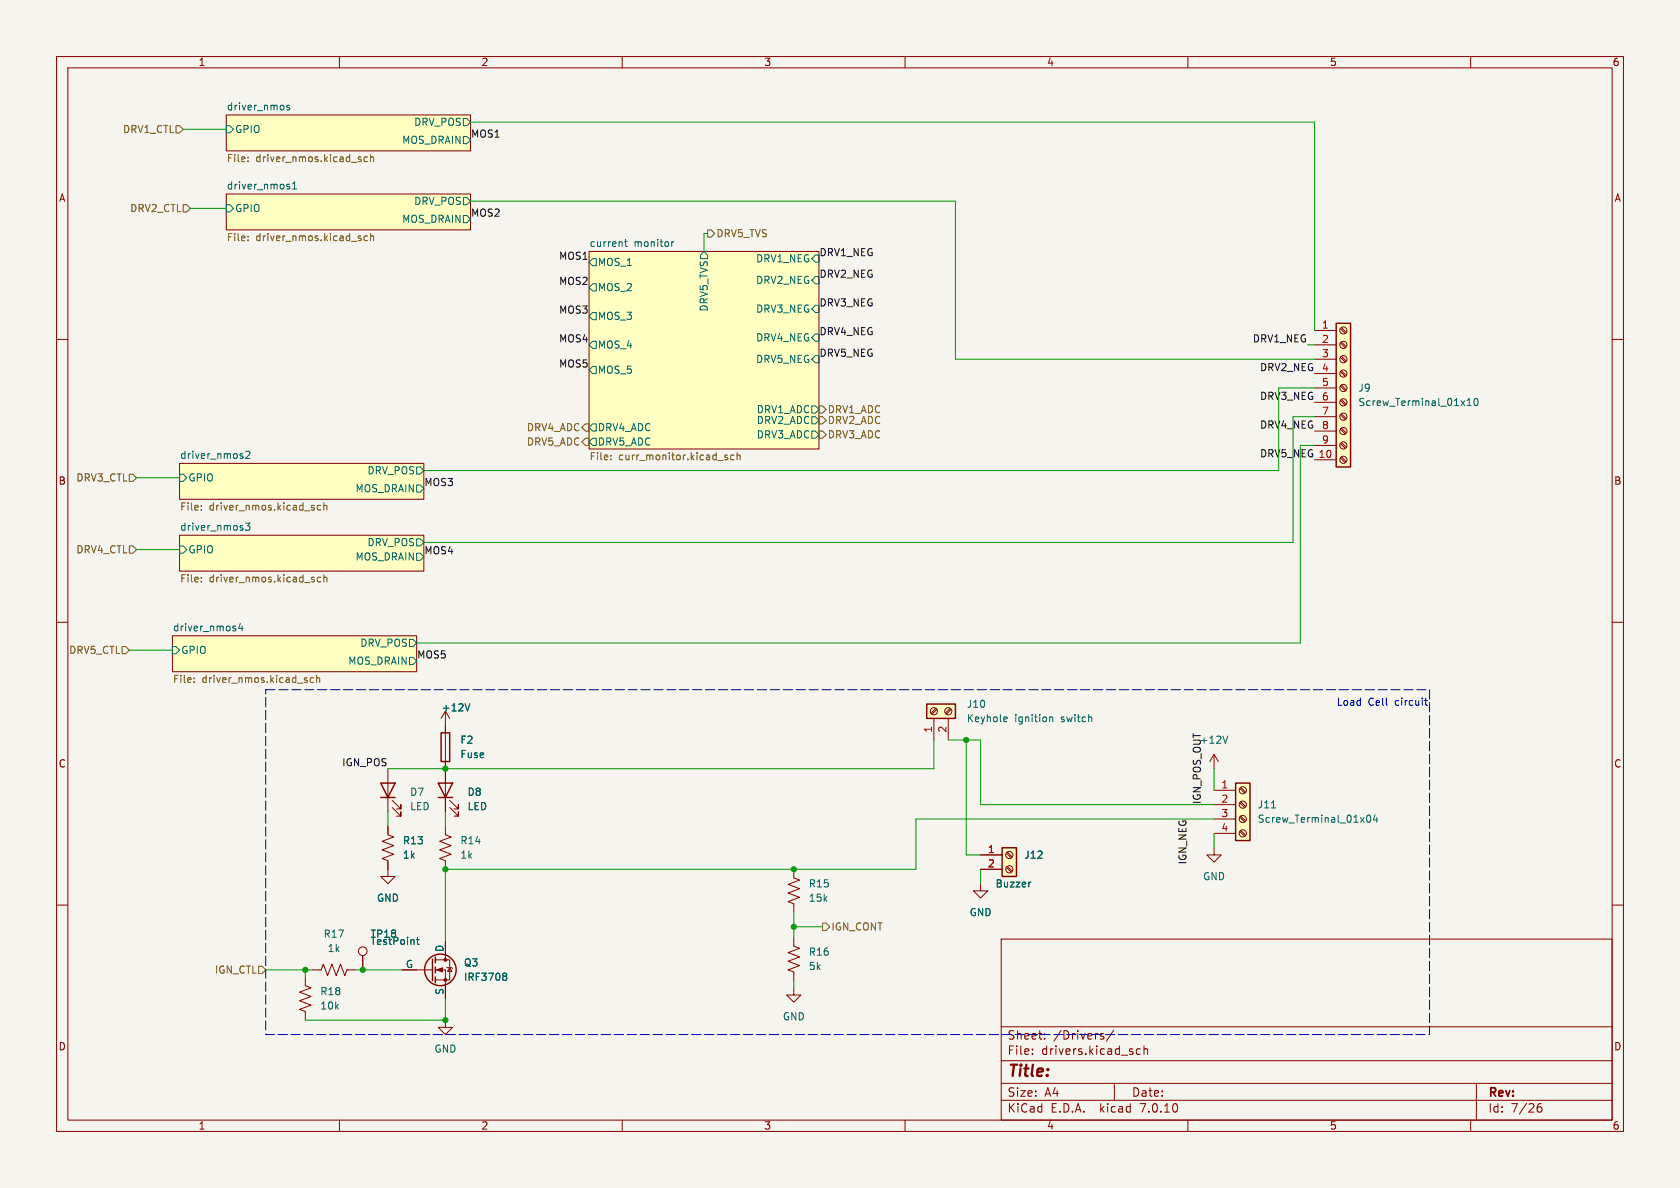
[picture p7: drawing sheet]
<svg xmlns="http://www.w3.org/2000/svg" width="297mm" height="210mm" viewBox="0 0 297 210" stroke-linecap="round" stroke-linejoin="round" font-family="sans-serif">
<path d="M0 0h297v210h-297z" fill="#f5f4ef" stroke="#f5f4ef" stroke-width=".18"/>
<g fill="none" stroke="#840000" stroke-width=".18">
<path d="M10 10h277v190h-277zM12 12h273v186h-273zM60 10v2M110 10v2M160 10v2M210 10v2M260 10v2M40 34.3h43.2v6.3h-43.2zM40 20.3h43.2v6.4h-43.2zM10 60h2M104.1 44.5h40.7v34.9h-40.7zM232.4 58.4h3.8"/>
<path d="M237 58.1l.8 .8M237.1 57.9l.9 .9M285 60h2M232.4 61h3.8M232.4 63.5h3.8M232.4 66h3.8M232.4 68.6h3.8M232.4 71.1h3.8M232.4 73.7h3.8M232.4 76.2h3.8M232.4 78.7h3.8M237 78.4l.8 .8"/>
<path d="M237 75.9l.8 .8M237 73.3l.8 .9M237 70.8l.8 .8M237 68.2l.8 .9M237 65.7l.8 .8M237 63.2l.8 .8M237 60.6l.8 .9M237.1 78.2l.9 .9M237.1 75.7l.9 .8M237.1 73.2l.9 .8M237.1 70.6l.9 .9M237.1 68.1l.9 .8"/>
<path d="M237.1 65.5l.9 .9M237.1 63l.9 .8M237.1 60.5l.9 .8M31.7 94.6h43.2v6.4h-43.2zM31.7 81.9h43.2v6.4h-43.2zM232.4 81.3h3.8M237 80.9l.8 .9M237.1 80.8l.9 .8M10 110h2M30.5 112.4h43.2v6.3h-43.2zM285 110h2M68.6 135.9v7.6"/>
<path d="M78.7 125.7v17.8M78.7 125.7l-.7 1.3M78.7 125.7l.8 1.3M165.1 127v3.8M165.4 125.2l-.8 .9M165.6 125.4l-.8 .9M167.6 127v3.8M168 125.2l-.9 .9M168.1 125.4l-.8 .9M214.6 139.7h3.8M214.6 133.4l-.7 1.2M214.6 133.4v2.5"/>
<path d="M214.6 133.4l.8 1.2M219.2 139.4l.8 .8M219.4 139.2l.8 .8M10 160h2M68.6 146.1v1.5l1 .4-2 .7 2 .8-2 .7 2 .8-2 .8 1 .3v2.8h1.2l-1.2 1.3-1.3-1.3h1.3M69.3 142.7l1.6 1.6v-.8v.8h-.8M69.3 141.5l1.6 1.5v-.8v.8h-.8M78.7 146.1v1.5l1.1 .4-2.1 .7 2.1 .8-2.1 .7 2.1 .8-2.1 .8 1 .3v1.6M79.5 142.7l1.5 1.6v-.8v.8h-.7M79.5 141.5l1.5 1.5v-.8v.8h-.7M140.3 153.7v1.5l1.1 .4-2.1 .7 2.1 .8-2.1 .8 2.1 .7-2.1 .8 1 .4v1.5M173.4 156.2v1.3h1.2l-1.2 1.3-1.3-1.3h1.3"/>
<path d="M173.4 151.1h3.8M173.4 153.7h3.8M177.9 153.3l.9 .9M177.9 150.8l.9 .8M178.1 153.2l.8 .8M178.1 150.6l.8 .9M214.6 149.9v1.2h1.3l-1.3 1.3-1.2-1.3h1.2M214.6 142.2h3.8M214.6 144.8h3.8M214.6 147.3h3.8M219.2 147l.8 .8M219.2 144.4l.8 .9"/>
<path d="M219.2 141.9l.8 .8M219.4 146.8l.8 .9M219.4 144.3l.8 .8M219.4 141.7l.8 .9M285 160h2M54 172.7v1.5l1 .4-2 .8 2 .7-2 .8 2 .8-2 .7 1 .4v1.5M55.2 171.5h1.6l.3-1.1 .8 2.1 .8-2.1 .7 2.1 .8-2.1 .8 2.1 .3-1h1.6M64.1 168.9v2.6M71.1 171.5h5.4M77 171.5h1.7v5M77 169.7h2.5v3.5h-2.5M78.7 166.4v3.3"/>
<path d="M79 170.9l.1 .2h.8l.1 .1M79.5 171.1l.4 .6h-.8zM140.3 165.7v1.6l1.1 .3-2.1 .8 2.1 .8-2.1 .7 2.1 .8-2.1 .8 1 .3v1.6M140.3 174.6v1.3h1.3l-1.3 1.3-1.2-1.3h1.2M177 166h108v32h-108zM60 198v2M78.7 180.3v1.3h1.3l-1.3 1.3-1.2-1.3h1.2M110 198v2M160 198v2M177 194.5h108M177 191.5h108M177 187.5h108"/>
<path d="M177 181.5h108M182.5 186.3v.1M182.5 185.5v.1M184.7 183.6v.1M184.7 182.8v.1M194.7 183.2l.4 .1 .1 .2-.2 .2h-.3M194.7 182.7l.4 .1M196.9 182.1l-1.3 2M197 191.5v3M201.6 185.5l-.4-.1-.3 .3v.4l.1 .2h.6M202.2 185.5l.3-.1 .3 .1 .1 .9M202.2 184.9v1.5"/>
<path d="M210 198v2M260 198v2M261 191.5v6.5M271.7 196l.3-.3h.5l.1 .3v.3l-.3 .3h-.3l-.3-.3M272.5 195.1a.6 .6 0 0 0-.8 .6"/>
<circle cx="237.5" cy="58.4" r=".63"/>
<circle cx="237.5" cy="61" r=".63"/>
<circle cx="237.5" cy="73.7" r=".63"/>
<circle cx="237.5" cy="78.7" r=".63"/>
<circle cx="237.5" cy="76.2" r=".63"/>
<circle cx="237.5" cy="71.1" r=".63"/>
<circle cx="237.5" cy="68.6" r=".63"/>
<circle cx="237.5" cy="63.5" r=".63"/>
<circle cx="237.5" cy="66" r=".63"/>
<circle cx="237.5" cy="81.3" r=".63"/>
<circle cx="165.1" cy="125.7" r=".63"/>
<circle cx="167.6" cy="125.7" r=".63"/>
<circle cx="219.7" cy="139.7" r=".63"/>
<circle cx="178.4" cy="151.1" r=".63"/>
<circle cx="178.4" cy="153.7" r=".63"/>
<circle cx="219.7" cy="144.8" r=".63"/>
<circle cx="219.7" cy="147.3" r=".63"/>
<circle cx="219.7" cy="142.2" r=".63"/>
<circle cx="64.1" cy="168.1" r=".76"/>
</g>
<g fill="#ffffc2" stroke="#ffffc2" stroke-width=".18">
<path d="M31.7 94.6h43.2v6.4h-43.2z"/>
<path d="M31.7 81.9h43.2v6.4h-43.2z"/>
<path d="M30.5 112.4h43.2v6.3h-43.2z"/>
<path d="M40 34.3h43.2v6.3h-43.2z"/>
<path d="M40 20.3h43.2v6.4h-43.2z"/>
<path d="M104.1 44.5h40.7v34.9h-40.7z"/>
<path d="M218.4 138.4h2.6v10.2h-2.6z"/>
<path d="M236.2 57.2h2.6v25.4h-2.6z"/>
<path d="M163.8 124.5h5.1v2.5h-5.1z"/>
<path d="M177.2 149.9h2.5v5h-2.5z"/>
</g>
<g fill="none" stroke="#006464" stroke-width=".18">
<path d="M51.2 18.7l-.3-.1-.2 .2v.2l.5 .1v.3h-.5M40 36.2h.6l.7 .6-.7 .7h-.6zM40 22.2h.6l.7 .7-.7 .6h-.6zM50.9 33l.3 .1v.1l-.1 .2h-.3M50.9 32.6h.3M51.7 33.4h.7M51.7 32.5l.4-.4v1.3M81.9 34.9h.6l.7 .7-.7 .6h-.6zM81.9 38.1h.6l.7 .6-.7 .7h-.6zM81.9 21h.6l.7 .6-.7 .6h-.6zM81.9 24.1h.6l.7 .7-.7 .6h-.6zM104.8 50.2h.6v1.2h-.6l-.7-.6z"/>
<path d="M104.8 45.7h.6v1.3h-.6l-.7-.6zM104.8 55.2h.6v1.3h-.6l-.7-.6zM110.4 42.7h.5M110.6 42.3v1.1l.3 .2M118.8 42.7v.9M119.1 42.7l-.3 .3M124.5 44.5l.6 .6v.6h-1.3v-.6zM144.1 45.1h.7v1.3h-.7l-.6-.7zM144.1 48.9h.7v1.3h-.7l-.6-.7zM144.1 54h.7v1.2h-.7l-.6-.6zM144.1 59.1h.7v1.2h-.7l-.6-.6zM43.5 79.9l.4-.1 .3 .3-.8 .9h.8"/>
<path d="M104.8 60.3h.6v1.3h-.6l-.7-.6zM104.8 64.8h.6v1.2h-.6l-.7-.6zM104.8 74.9h.6v1.3h-.6l-.7-.6zM104.8 77.5h.6v1.2h-.6l-.7-.6zM143.5 71.8h.6l.7 .6-.7 .6h-.6zM143.5 73.7h.6l.7 .6-.7 .6h-.6zM143.5 76.2h.6l.7 .6-.7 .7h-.6zM144.1 62.9h.7v1.2h-.7l-.6-.6zM259.4 71.7h.7M259.4 70.8l.3-.4v1.3M260.7 70.6l.2-.2a.68 .68 0 0 1 .4 .7 .68 .68 0 0 1-.4 .6l-.2-.1-.1-.4zM31.7 96.5h.7l.6 .7-.6 .6h-.7z"/>
<path d="M31.7 83.8h.7l.6 .7-.6 .6h-.7zM43.4 92.5h.8l-.4 .5 .3 .1v.5l-.2 .1-.5-.1M73.7 95.3h.6l.6 .6-.6 .6h-.6zM73.7 97.8h.6l.6 .6-.6 .7h-.6zM73.7 82.6h.6l.6 .6-.6 .6h-.6zM73.7 85.7h.6l.6 .7-.6 .6h-.6zM30.5 114.3h.6l.6 .6-.6 .7h-.6zM42.5 110.2l-.3 .9h.8M42.8 110.7v.8M72.4 113h.6l.7 .7-.7 .6h-.6zM72.4 116.2h.6l.7 .6-.7 .7h-.6zM83.1 124.4l-.5 1.3"/>
<path d="M177.6 126.7l.4 .1 .1 .2-.6 .2M178 127.5l-.4 .1M185.6 126.9l.1-.2 .3 .1 .1 .8M185.6 126.7v.9M217 130.1l-.4 1.3M182.2 155.9l-.2 .1M224.8 142.8h.7M241.7 144.2l.2-.1a.68 .68 0 0 1 .4 .6 .68 .68 0 0 1-.4 .7l-.2-.2-.1-.3zM243.1 144l-.3 .9h.8M243.4 144.5v.9M73.6 166.1h.5M73.8 165.7v1.1l.3 .1"/>
<path d="M89.1 172h.2l.3 .3-.3 .3M89.1 172.6h.2M89.3 172.6l.3 .2v.3l-.1 .1-.4 .1"/>
</g>
<g fill="none" stroke="#725600" stroke-width=".18">
<path d="M31.1 22.2h.6l.7 .7-.7 .6h-.6zM32.4 36.2h.6l.7 .6-.7 .7h-.6zM43.9 27.8v.1M43.9 28.5v.1M63.8 28.2v.3M65 27.8l-.4-.1-.2 .3 .1 .5h.5M65.5 27.3v1.3M65.5 27.9l.2-.2 .3 .1v.8M43.9 42.4v.1M43.9 41.8v.1M63.8 42.2v.3M65 41.8l-.4-.1-.2 .2 .1 .6h.5"/>
<path d="M65.5 41.8l.2-.1 .3 .1v.7M65.5 41.3v1.2M125.1 40.6h.6l.7 .7-.7 .6h-.6zM103.5 74.9h.6v1.3h-.6l-.6-.6zM103.5 77.5h.6v1.2h-.6l-.6-.6zM144.8 76.2h.6l.6 .6-.6 .7h-.6zM144.8 73.7h.6l.6 .6-.6 .6h-.6zM144.8 71.8h.6l.6 .6-.6 .6h-.6zM22.9 96.5h.6l.6 .7-.6 .6h-.6zM22.9 83.8h.6l.6 .7-.6 .6h-.6zM35.6 89.4v.1M35.6 90.1v.1"/>
<path d="M55.6 89.8v.3M56.7 89.4l-.4-.1-.2 .3 .1 .5h.5M57.3 88.9v1.3M57.3 89.4l.1-.1 .3 .1 .1 .8M108 81.2v.1M108 80.5v.1M128.1 80.7l.6 .3-.2 .3-.4-.1M128.6 80.5l-.3-.1-.2 .2M129.8 80.5l-.4-.1-.2 .3 .1 .5h.5M130.3 80.6l.2-.2 .3 .1v.8M130.3 80v1.3M21.6 114.3h.6l.7 .6-.7 .7h-.6z"/>
<path d="M34.3 119.9v.1M35.6 102.8v.1M35.6 102.1v.1M55.4 119.9l-.3-.1-.3 .2 .2 .6h.4M55.6 102.5v.3M56 119.9l.2-.1 .3 .1v.8M56 119.4v1.3M56.7 102.1l-.4-.1-.2 .3 .1 .5h.5M57.3 102.1l.1-.1 .3 .1 .1 .8M57.3 101.6v1.3M34.3 120.5v.2M54.3 120.3v.3"/>
<path d="M45.7 170.8h.7l.6 .7-.6 .6h-.7zM145.4 163.2h.6l.7 .6-.7 .7h-.6z"/>
</g>
<g fill="none" stroke="#840000" stroke-width=".25">
<path d="M236.2 57.2h2.6v25.4h-2.6zM67.3 138.4h2.5l-1.2 2.6zM77.5 138.4h2.5l-1.3 2.6zM78 129.5h1.5v5.1h-1.5zM163.8 124.5h5.1v2.5h-5.1zM218.4 138.4h2.6v10.2h-2.6zM67.3 141h2.5M77.5 141h2.5M177.2 149.9h2.5v5h-2.5zM76.5 169.5v3.9M77 169.2v1M77 170.9v1.1"/>
<path d="M77 172.7v1"/>
<circle cx="77.9" cy="171.4" r="2.79"/>
</g>
<g fill="#840000" stroke="#840000" stroke-width=".18">
<path d="M77.2 171.5l1-.4v.7z"/>
<circle cx="78.7" cy="173.2" r=".25"/>
<circle cx="78.7" cy="169.7" r=".25"/>
</g>
<path d="M251.9 123.8h.4M252 123.4v1.1l.3 .2" fill="none" stroke="#0000c2" stroke-width=".18"/>
<path d="M47 121.9h205.7v61h-205.7v-61" fill="none" stroke="#0000c2" stroke-width=".18" stroke-dasharray="1.7 .6"/>
<g fill="none" stroke="#009600" stroke-width=".18">
<path d="M32.4 22.9h7.6M33.7 36.8h6.3M83.2 35.6h85.7v27.9h63.5M83.2 21.6h149.2v36.8M125.1 41.3h-.6v3.2M231.1 61h1.3M232.4 68.6h-6.3v14.6h-151.2M232.4 73.7h-3.8v22.2h-153.7M232.4 78.7h-2.5v35h-156.2M24.1 97.2h7.6M24.1 84.5h7.6M22.9 114.9h7.6"/>
<path d="M165.1 130.8v5.1h-96.5M167.6 130.8h5.8v11.4h41.2M170.8 130.8v20.3h2.6M214.6 135.9v3.8M68.6 143.5v2.6M78.7 143.5v2.6M173.4 153.7v2.5M214.6 144.8h-52.7v8.9h-83.2v12.7M214.6 147.3v2.6M47 171.5h8.2M54 171.5v1.2M62.9 171.5h8.2"/>
<path d="M78.7 176.5v3.8h-24.7M140.3 161.3v4.4M140.3 173.4v1.2M140.3 163.8h5.1"/>
</g>
<g fill="#009600" stroke="#009600" stroke-width=".18">
<circle cx="140.3" cy="163.8" r=".46"/>
<circle cx="140.3" cy="153.7" r=".46"/>
<circle cx="78.7" cy="153.7" r=".46"/>
<circle cx="64.1" cy="171.5" r=".46"/>
<circle cx="54" cy="171.5" r=".46"/>
<circle cx="78.7" cy="135.9" r=".46"/>
<circle cx="170.8" cy="130.8" r=".46"/>
<circle cx="78.7" cy="180.3" r=".46"/>
</g>
<text font-size="2.8" fill="#840000" x="178" y="190.9">Title:</text>
<g font-size="2.1" fill="#840000">
<text x="178" y="184">Sheet:</text>
<text x="186.2" y="184">/Drivers/</text>
<text x="178" y="186.7">File:</text>
<text x="184.1" y="186.7">drivers.kicad_sch</text>
<text x="178" y="196.9">KiCad</text>
<text x="178" y="194.1">Size:</text>
<text x="184.7" y="194.1">A4</text>
<text x="185.7" y="196.9">E.D.A.</text>
<text x="194.6" y="196.9">kicad</text>
<text x="200" y="194.1">Date:</text>
<text x="201.8" y="196.9">7.0.10</text>
<text x="263" y="194.3">Rev:</text>
<text x="263" y="196.9">Id:</text>
<text x="267.1" y="196.9">7/26</text>
</g>
<g font-size="1.8" fill="#840000">
<text x="35" y="11.9">1</text>
<text x="85" y="11.9">2</text>
<text x="135" y="11.9">3</text>
<text x="185" y="11.9">4</text>
<text x="235" y="11.9">5</text>
<text x="285" y="11.9">6</text>
<text x="10.3" y="35.9">A</text>
<text x="285.3" y="35.9">A</text>
<text x="10.3" y="85.9">B</text>
<text x="285.3" y="85.9">B</text>
<text x="10.3" y="135.9">C</text>
<text x="285.3" y="135.9">C</text>
<text x="10.3" y="185.9">D</text>
<text x="285.3" y="185.9">D</text>
<text x="35" y="199.9">1</text>
<text x="85" y="199.9">2</text>
<text x="135" y="199.9">3</text>
<text x="185" y="199.9">4</text>
<text x="235" y="199.9">5</text>
<text x="285" y="199.9">6</text>
</g>
<g font-size="1.8" fill="#725600">
<text x="21.6" y="23.7">DRV1_CTL</text>
<text x="40" y="29">File:</text>
<text x="45.2" y="29">driver_nmos.kicad_sch</text>
<text x="22.9" y="37.7">DRV2_CTL</text>
<text x="40" y="43">File:</text>
<text x="45.2" y="43">driver_nmos.kicad_sch</text>
<text x="126.6" y="42.1">DRV5_TVS</text>
<text x="93" y="76.4">DRV4_ADC</text>
<text x="146.2" y="77.7">DRV3_ADC</text>
<text x="146.2" y="75.2">DRV2_ADC</text>
<text x="146.2" y="73.3">DRV1_ADC</text>
<text x="93" y="79">DRV5_ADC</text>
<text x="104.1" y="81.7">File:</text>
<text x="109.4" y="81.7">curr_monitor.kicad_sch</text>
<text x="13.4" y="85.3">DRV3_CTL</text>
<text x="31.7" y="90.6">File:</text>
<text x="37" y="90.6">driver_nmos.kicad_sch</text>
<text x="13.4" y="98">DRV4_CTL</text>
<text x="31.7" y="103.3">File:</text>
<text x="37" y="103.3">driver_nmos.kicad_sch</text>
<text x="12.1" y="115.8">DRV5_CTL</text>
<text x="30.5" y="121.1">File:</text>
<text x="35.7" y="121.1">driver_nmos.kicad_sch</text>
<text x="146.9" y="164.7">IGN_CONT</text>
<text x="37.9" y="172.3">IGN_CTL</text>
</g>
<g font-size="1.8" fill="#006464">
<text x="40" y="19.6">driver_nmos</text>
<text x="41.5" y="23.7">GPIO</text>
<text x="73.1" y="22.5">DRV_POS</text>
<text x="71" y="25.6">MOS_DRAIN</text>
<text x="40" y="33.6">driver_nmos1</text>
<text x="41.5" y="37.7">GPIO</text>
<text x="71" y="39.6">MOS_DRAIN</text>
<text x="73.1" y="36.4">DRV_POS</text>
<text x="104.1" y="43.7">current</text>
<text x="105.6" y="47.2">MOS_1</text>
<text x="112.1" y="43.7">monitor</text>
<text x="133.6" y="46.6">DRV1_NEG</text>
<text x="105.6" y="51.7">MOS_2</text>
<text x="133.6" y="50.4">DRV2_NEG</text>
<text x="105.6" y="56.7">MOS_3</text>
<text x="125.3" y="55.2" transform="rotate(-90 125.3 55.2)">DRV5_TVS</text>
<text x="133.6" y="55.5">DRV3_NEG</text>
<text x="105.6" y="61.8">MOS_4</text>
<text x="133.6" y="64.4">DRV5_NEG</text>
<text x="133.6" y="60.6">DRV4_NEG</text>
<text x="105.6" y="66.3">MOS_5</text>
<text x="240" y="69.4">J9</text>
<text x="240" y="72">Screw_Terminal_01x10</text>
<text x="105.6" y="76.4">DRV4_ADC</text>
<text x="133.7" y="73.3">DRV1_ADC</text>
<text x="133.7" y="75.2">DRV2_ADC</text>
<text x="133.7" y="77.7">DRV3_ADC</text>
<text x="31.7" y="81.2">driver_nmos2</text>
<text x="105.6" y="79">DRV5_ADC</text>
<text x="33.2" y="85.3">GPIO</text>
<text x="62.7" y="87.2">MOS_DRAIN</text>
<text x="64.9" y="84">DRV_POS</text>
<text x="31.7" y="93.9">driver_nmos3</text>
<text x="33.2" y="98">GPIO</text>
<text x="62.7" y="99.3">MOS_DRAIN</text>
<text x="64.9" y="96.7">DRV_POS</text>
<text x="30.5" y="111.7">driver_nmos4</text>
<text x="31.9" y="115.8">GPIO</text>
<text x="61.5" y="117.7">MOS_DRAIN</text>
<text x="63.6" y="114.5">DRV_POS</text>
<text x="78" y="126">+12V</text>
<text x="170.8" y="125.3">J10</text>
<text x="81.3" y="131.7">F2</text>
<text x="170.8" y="127.9">Keyhole</text>
<text x="179.4" y="127.9">ignition</text>
<text x="187.7" y="127.9">switch</text>
<text x="81.3" y="134.2">Fuse</text>
<text x="72.4" y="140.9">D7</text>
<text x="72.4" y="143.4">LED</text>
<text x="82.6" y="140.9">D8</text>
<text x="82.6" y="143.4">LED</text>
<text x="222.3" y="143.1">J11</text>
<text x="71.1" y="149.5">R13</text>
<text x="81.3" y="149.5">R14</text>
<text x="222.3" y="145.6">Screw_Terminal_01x04</text>
<text x="71.1" y="152">1k</text>
<text x="81.3" y="152">1k</text>
<text x="181" y="152">J12</text>
<text x="212.6" y="155.8">GND</text>
<text x="66.5" y="159.6">GND</text>
<text x="142.9" y="159.6">15k</text>
<text x="142.9" y="157.1">R15</text>
<text x="175.9" y="157.1">Buzzer</text>
<text x="57.1" y="166">R17</text>
<text x="65.4" y="167.2">TestPoint</text>
<text x="65.4" y="166">TP18</text>
<text x="171.3" y="162.2">GND</text>
<text x="57.8" y="168.5">1k</text>
<text x="71.7" y="171.2">G</text>
<text x="78.5" y="168.4" transform="rotate(-90 78.5 168.4)">D</text>
<text x="81.9" y="171">Q3</text>
<text x="81.9" y="173.6">IRF3708</text>
<text x="142.9" y="169.1">R16</text>
<text x="142.9" y="171.7">5k</text>
<text x="56.5" y="178.7">10k</text>
<text x="56.5" y="176.1">R18</text>
<text x="78.5" y="176" transform="rotate(-90 78.5 176)">S</text>
<text x="138.3" y="180.6">GND</text>
<text x="76.7" y="186.3">GND</text>
</g>
<g font-size="1.8" fill="#0f0f0f">
<text x="83.2" y="24.4">MOS1</text>
<text x="83.2" y="38.4">MOS2</text>
<text x="98.7" y="46">MOS1</text>
<text x="144.8" y="45.4">DRV1_NEG</text>
<text x="98.7" y="50.5">MOS2</text>
<text x="144.8" y="49.2">DRV2_NEG</text>
<text x="98.7" y="55.5">MOS3</text>
<text x="144.8" y="59.3">DRV4_NEG</text>
<text x="144.8" y="54.3">DRV3_NEG</text>
<text x="98.7" y="65.1">MOS5</text>
<text x="98.7" y="60.6">MOS4</text>
<text x="144.8" y="63.2">DRV5_NEG</text>
<text x="221.4" y="60.6">DRV1_NEG</text>
<text x="222.7" y="65.7">DRV2_NEG</text>
<text x="222.7" y="70.8">DRV3_NEG</text>
<text x="222.7" y="75.9">DRV4_NEG</text>
<text x="222.7" y="80.9">DRV5_NEG 10</text>
<text x="74.9" y="86">MOS3</text>
<text x="74.9" y="98.1">MOS4</text>
<text x="73.7" y="116.5">MOS5</text>
<text x="212" y="131.7">+12V</text>
<text x="60.4" y="135.5">IGN_POS</text>
<text x="212.4" y="142.2" transform="rotate(-90 212.4 142.2)">IGN_POS_OUT</text>
<text x="209.8" y="152.9" transform="rotate(-90 209.8 152.9)">IGN_NEG</text>
</g>
<g font-size="1.8" fill="#a90000">
<text x="233.6" y="58.2">1</text>
<text x="233.6" y="60.7">2</text>
<text x="233.6" y="63.2">3</text>
<text x="233.6" y="65.8">4</text>
<text x="233.6" y="68.3">5</text>
<text x="233.6" y="70.9">6</text>
<text x="233.6" y="73.4">7</text>
<text x="233.6" y="75.9">8</text>
<text x="233.6" y="78.5">9</text>
<text x="164.8" y="129.6" transform="rotate(-90 164.8 129.6)">1</text>
<text x="167.4" y="129.6" transform="rotate(-90 167.4 129.6)">2</text>
<text x="215.8" y="139.4">1</text>
<text x="215.8" y="142">2</text>
<text x="215.8" y="144.5">3</text>
<text x="215.8" y="147.1">4</text>
<text x="174.6" y="150.9">1</text>
<text x="174.6" y="153.4">2</text>
</g>
<g font-size="1.8" fill="#0000c2">
<text x="236.2" y="124.8">Load</text>
<text x="241.9" y="124.8">Cell</text>
<text x="246.7" y="124.8">circuit</text>
</g>
</svg>
